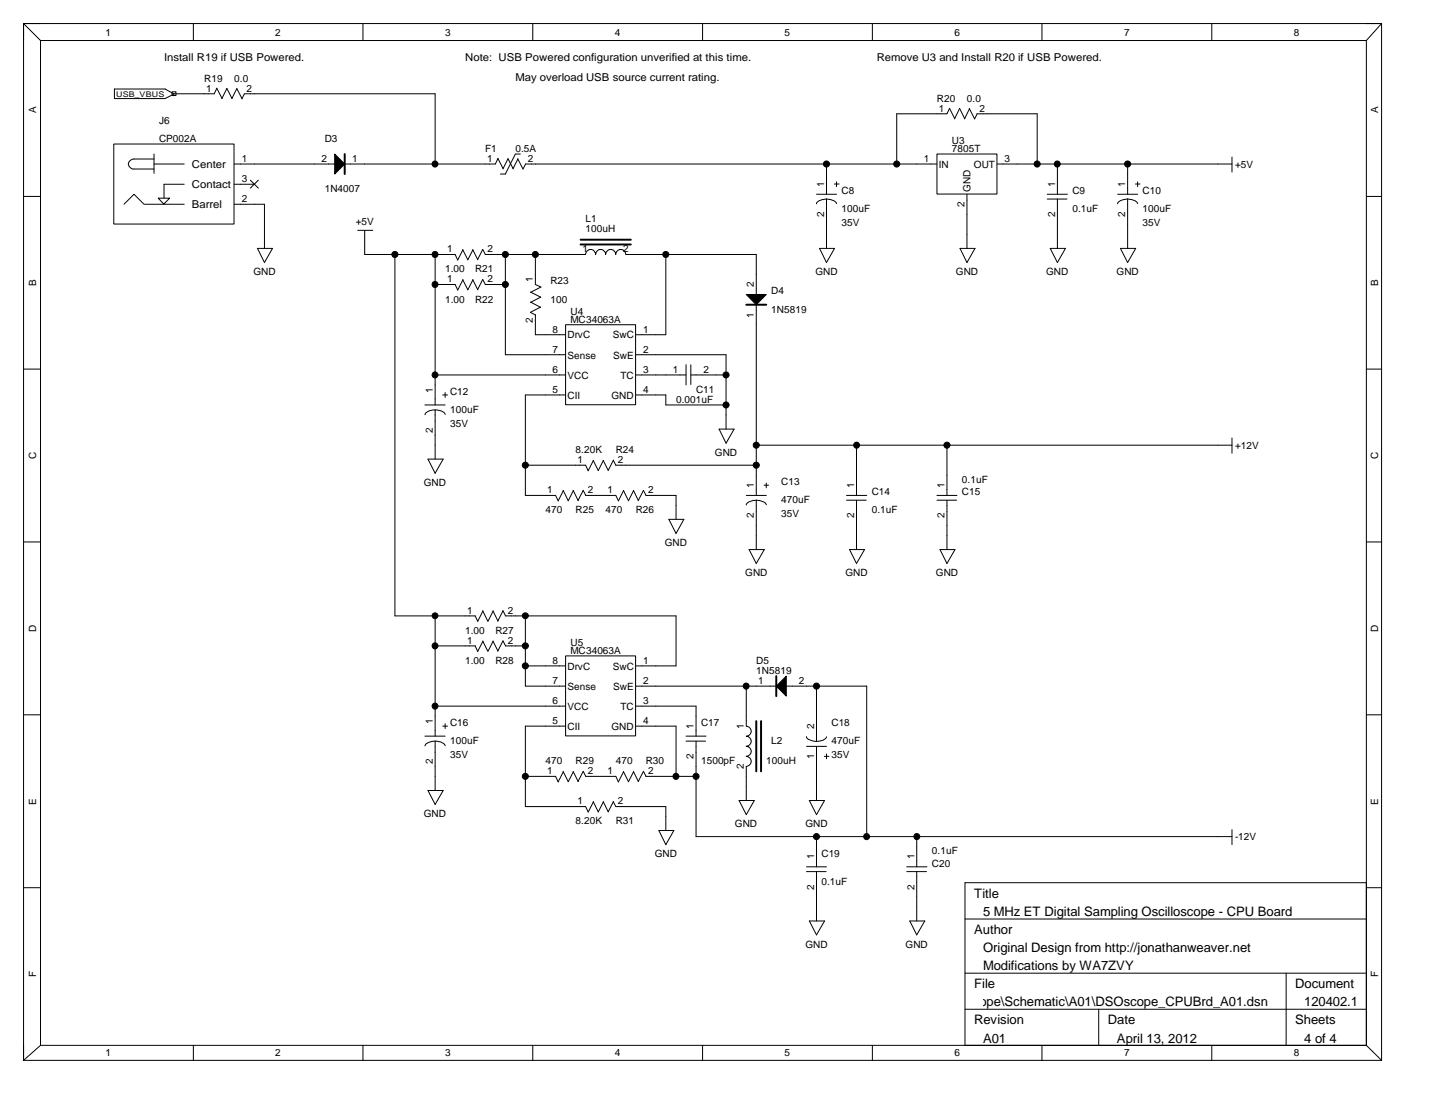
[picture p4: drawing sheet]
<svg xmlns="http://www.w3.org/2000/svg" width="279mm" height="216mm" viewBox="0 0 279 216" stroke-linecap="round" stroke-linejoin="round" font-family="sans-serif">
<g fill="none" stroke="#000" stroke-width=".19">
<path d="M4.6 4.6h264.4M4.6 4.6v201.8M4.6 4.6l3.3 3.3M7.9 7.9h258.1M7.9 7.9v195.6M22.3 17.3h9.8l1.8 1-1.8 .9h-9.8zM33.5 17.9h.8v.7h-.8zM33.9 18.3h7.8l.5-1.1 1 2M37.6 4.6v3.3M44.2 17.2l1 2M44.2 17.2l-1 2M45.1 19.2l1-2 1 2"/>
<path d="M47.1 19.2l.5-.9h37.1v13.6M70.7 4.6v3.3M103.7 4.6v3.3M136.8 4.6v3.3M169.9 4.6v3.3M202.9 4.6v3.3M235.9 4.6v3.3M266 7.9v195.6M269 4.6v201.8M269 4.6l-3 3.3M4.6 38.2h3.3M22.2 28h23.4v15.6h-23.4z"/>
<path d="M24.1 39.8l2-2 1.9 2h7.9M26.1 32.9h3.9M30 31h-3.9a.99 .99 0 0 0-1.1 .8 .99 .99 0 0 0 .8 1.1h.2M30 30v3.8M30 31.9h5.9M31.9 39.7l1.1-1.1h-2.2l1.1 1.2M35.9 35.9h-4v2.7M45.6 35.9h3.9M45.6 31.9h19.6M45.6 39.8h5.9v8.6M48.7 35.1l1.6 1.5M50.3 35.1l-1.6 1.5"/>
<path d="M65.2 30l1.9 1.9-1.9 2zM97 30.8l-.6 1.1h-29.3M97 30.9l1 2M98.9 30.9l1 2M98.9 30.9l-1 2M100.8 30.9l1 2 .5-1M100.9 30.9l-1 2M101.3 30h-1l-1.9 3.9h-1M102.3 31.9h80.1M159 37.8h3.9M160.9 38.7a2.06 2.06 0 0 0-1.9 1M160.9 38.7a1.98 1.98 0 0 1 2 .9"/>
<path d="M160.9 31.9v5.9M160.9 38.7v9.7M162.4 35.8h1M162.9 35.4v.9M182.4 30h11.7v7.8h-11.7zM185.9 23.1l-1-2-.5 1.1h-9.8v9.7M186.8 21.1l1 2M186.8 21.1l-.9 2M188.3 37.8v10.6M188.7 21.1l1.1 2M188.8 21.1l-1 2M190.2 22.2h11.7v9.7"/>
<path d="M190.3 22.2l-.5 1M194.2 31.9h45.7M203.9 37.8h3.9M203.9 38.7h3.8M205.9 31.9v5.9M205.9 38.7v9.7M217.6 37.8h3.9M219.6 38.7a2.06 2.06 0 0 0-2 1M219.6 38.7a1.98 1.98 0 0 1 1.9 .9M219.6 31.9v5.9M219.6 38.7v9.7M221.1 35.8h.9"/>
<path d="M221.5 35.4v.9M239.9 30.6v2.9M266 38.2h3M50.1 48.4h3l-1.6 2.7zM69.7 44.8h2.9M71 44.8v4.7h17.6l.5 1.1 1-2M76.9 49.5v70.4h15.6l.5 1.1 1-2.1M84.7 49.5v29.3M90.1 48.6l1 2M90.1 54.5l1 1.9M90.1 54.5l-1 2-.5-1.1h-3.9M92 48.6l1 2"/>
<path d="M92 54.5l1 1.9M92.1 48.6l-1 2M92.1 54.5l-1 1.9M93 50.6l1-2 .5 .9h19.5a1.09 1.09 0 0 1 .8-.9h.4a1.09 1.09 0 0 1 .8 .9 1.19 1.19 0 0 1 .7-.9l.7 .1 .4 .3 .1 .5a1.19 1.19 0 0 1 .8-.9h.4a1.09 1.09 0 0 1 .8 .9l.1-.5 .4-.3 .7-.1a1.09 1.09 0 0 1 .7 .9h25.4v7.8M98.4 49.5v19.6h11.7M98.4 55.4h-3.9l-.5-1-1 2M103.3 58.8l2 1M103.3 56.9l2 .9M104.2 49.5v5.9l1.1 .5M105.3 59.8l-2 1 .9 .5M105.3 57.8l-2 1.1M105.3 55.9l-2 1"/>
<path d="M129.6 49.5v15.7h-5.8M145.3 57.3h3.9l-2 2zM147.2 59.3v37.1M159.6 48.4h2.9l-1.6 2.7zM186.9 48.4h2.9l-1.5 2.7zM204.5 48.4h2.9l-1.5 2.7zM218.2 48.4h2.9l-1.5 2.7zM4.6 71.9h3.3M82.7 78.8h4M84.7 79.8h-.4a1.74 1.74 0 0 0-1.6 .9M84.7 79.8h.4a1.61 1.61 0 0 1 1.6 .9M84.7 79.8v9.6"/>
<path d="M84.7 73h25.4M86.2 76.9h.9M86.7 76.4v1M104.2 61.3v3.9h5.9M110.1 63.2h13.7v15.6h-13.7zM110.1 76.9h-7.8v19.5h5.9l.5 1.1 1-2M123.8 76.9h5.8v1.9h11.8M123.8 73h9.8M123.8 69.1h17.6v14.4M133.6 71v3.9M134.5 73h6.9M134.5 71v3.9"/>
<path d="M266 71.9h3M83.3 89.4h3l-1.6 2.7zM102.3 90.6h11.7l.5 1.1M109.7 95.5l.9 2M111.6 95.5l1 2M111.6 95.5l-1 2M114.1 96.4l-.5-.9-1.1 2M115.5 89.6l1 2M115.5 89.6l-1 2M117.5 89.6l-1 2M119.4 89.6l.5 1h27.3M119.4 89.6l-1 2-1-2"/>
<path d="M121.4 95.5l1 2M121.4 95.5l-1 2-.5-1.1h-5.9M123.3 95.5l1 2M123.4 95.5l-1 2M125.7 96.4h5.9v4.7M125.8 96.4l-.5-.9-1 2M140 83.5h2.9l-1.5 2.8zM145.3 96.4h3.9M147.2 97.4a1.9 1.9 0 0 0-1.9 .9M147.2 97.4a1.98 1.98 0 0 1 2 .9M147.2 97.4v9.6M147.2 86.7h92.7"/>
<path d="M148.8 94.5h.9M149.2 94v1M164.8 96.4h4M164.8 97.4h3.9M166.8 86.7v9.7M166.8 97.4v9.6M182.4 96.4h3.9M182.4 97.4h3.8M184.4 86.7v9.7M184.4 97.4v9.6M239.9 85.3v2.9M4.6 105.5h3.3"/>
<path d="M84.7 119.9v23.4M94 118.9l1 2M96 118.9l1 2M96 118.9l-1 2.1M97.9 118.9l-1 2M97.9 118.9l.5 1M98.4 119.9h33.2v9.7h-7.8M102.3 119.9v13.7h7.8M130.2 101.1h3l-1.6 2.8zM145.9 107h2.9l-1.6 2.7zM165.4 107h2.9l-1.5 2.7zM183 107h2.9l-1.5 2.7z"/>
<path d="M266 105.5h3M4.6 139.2h3.3M84.7 137.5h25.4M84.7 125.7h7.8l.5 1.1M94 124.8l1 2M94 124.8l-1 2M96 124.8l1 2M96 124.8l-1 2M98.4 125.7h3.9M98.4 125.7l-.5-.9-1 2M102.3 129.6h7.8M110.1 127.7h13.7v15.6h-13.7z"/>
<path d="M123.8 133.6h27.3M123.8 137.5h11.7v5.8M145.3 133.6v7.8a.99 .99 0 0 1 .9 .8 .99 .99 0 0 1-.7 1.1h-.2a1 1 0 0 1 1 1 1 1 0 0 1-1 1 1.01 1.01 0 0 1 1 1 1.1 1.1 0 0 1-1 .9 .97 .97 0 0 1 1 1 .97 .97 0 0 1-1 1v6.6M153.1 131.6v3.9l-2-1.9zM153.1 133.6h15.7v29.3M159 133.6v10.7M266 139.2h3M82.7 143.3h4M83.3 153.9h3l-1.6 2.7zM84.7 144.3a2.04 2.04 0 0 0-2 .9M84.7 144.3a2.41 2.41 0 0 1 2 .8v.1M84.7 144.3v9.6"/>
<path d="M86.2 141.4h.9M86.7 140.9v.9M102.3 151.1h5.9l.5 1.1M109.7 150.2l.9 2M109.7 150.2l-1 2M110.1 141.4h-7.8v15.6h11.7l.5 1.1 1-2M111.6 150.2l1 2M111.6 150.2l-1 2M114 151.1h5.9l.5 1.1M114.1 151.1l-.5-.9-1.1 2M115.5 156.1l1 1.9M117.4 156.1l1 1.9 1-1.9"/>
<path d="M117.5 156.1l-1 2M119.4 156.1l.5 .9h9.7v4.7M121.4 150.2l1 2M121.4 150.2l-1 2M123.3 150.2l1 2M123.4 150.2l-1 2M123.8 141.4h7.8v9.7M125.7 151.1h9.8M125.8 151.1l-.5-.9-1 2M133.6 143.3h3.9M133.6 144.3h3.8M135.5 144.3v18.6h104.4"/>
<path d="M143.9 155.8h3l-1.6 2.8zM157 143.4a1.9 1.9 0 0 0 2 .9M157 145.3h3.9M157.6 155.8h2.9l-1.5 2.8zM159 145.3v10.5M160.5 147.2h.9M160.9 143.4a1.91 1.91 0 0 1-1.9 .9M160.9 146.8v.9M4.6 172.8h3.3M128.3 161.7h2.9l-1.6 2.7zM157 168.8h3.9M157 169.7h3.8"/>
<path d="M157.6 179.3h2.9l-1.5 2.7zM159 162.9v5.9M159 169.7v9.6M176.5 168.8h4M176.5 169.7h3.9M177.1 179.3h3l-1.6 2.7zM178.5 162.9v5.9M178.5 169.7v9.6M187.9 178.9h78.1M239.9 161.5v2.9M266 171.8h-78.1v31.7M266 172.8h3"/>
<path d="M187.9 189.5h78.1M187.9 196.5h78.1M213.9 196.5v7M250.4 189.5v14M4.6 206.4h264.4M7.9 203.5h258.1M7.9 203.5l-3.3 2.9M37.6 203.5v2.9M70.7 203.5v2.9M103.7 203.5v2.9M136.8 203.5v2.9M169.9 203.5v2.9"/>
<path d="M202.9 203.5v2.9M235.9 203.5v2.9M266 203.5l3 2.9"/>
<circle cx="84.7" cy="31.9" r=".59"/>
<circle cx="160.9" cy="31.9" r=".59"/>
<circle cx="174.6" cy="31.9" r=".59"/>
<circle cx="201.9" cy="31.9" r=".59"/>
<circle cx="205.8" cy="31.9" r=".59"/>
<circle cx="219.6" cy="31.9" r=".59"/>
<circle cx="76.9" cy="49.5" r=".59"/>
<circle cx="84.7" cy="55.4" r=".59"/>
<circle cx="84.7" cy="49.5" r=".59"/>
<circle cx="98.4" cy="49.5" r=".59"/>
<circle cx="98.4" cy="55.4" r=".59"/>
<circle cx="104.2" cy="49.5" r=".59"/>
<circle cx="129.6" cy="49.5" r=".59"/>
<circle cx="84.7" cy="73" r=".59"/>
<circle cx="141.4" cy="73" r=".59"/>
<circle cx="141.4" cy="78.8" r=".59"/>
<circle cx="102.3" cy="90.6" r=".59"/>
<circle cx="147.2" cy="86.7" r=".59"/>
<circle cx="147.2" cy="90.6" r=".59"/>
<circle cx="166.8" cy="86.7" r=".59"/>
<circle cx="184.4" cy="86.7" r=".59"/>
<circle cx="84.7" cy="119.9" r=".57"/>
<circle cx="102.3" cy="119.9" r=".58"/>
<circle cx="84.7" cy="137.5" r=".59"/>
<circle cx="84.7" cy="125.7" r=".59"/>
<circle cx="102.3" cy="129.6" r=".59"/>
<circle cx="102.3" cy="125.7" r=".59"/>
<circle cx="145.3" cy="133.6" r=".59"/>
<circle cx="159" cy="133.6" r=".59"/>
<circle cx="102.3" cy="151.1" r=".59"/>
<circle cx="131.6" cy="151.1" r=".59"/>
<circle cx="135.5" cy="151.1" r=".59"/>
<circle cx="159" cy="162.9" r=".59"/>
<circle cx="168.7" cy="162.9" r=".59"/>
<circle cx="178.5" cy="162.9" r=".59"/>
</g>
<g fill="#000">
<path d="M65.2 30l1.9 1.9-1.9 2zM145.3 57.3h3.9l-2 2zM153.1 131.6v3.9l-2-1.9z"/>
<circle cx="84.7" cy="31.9" r=".59"/>
<circle cx="160.9" cy="31.9" r=".59"/>
<circle cx="174.6" cy="31.9" r=".59"/>
<circle cx="201.9" cy="31.9" r=".59"/>
<circle cx="205.8" cy="31.9" r=".59"/>
<circle cx="219.6" cy="31.9" r=".59"/>
<circle cx="76.9" cy="49.5" r=".59"/>
<circle cx="84.7" cy="55.4" r=".59"/>
<circle cx="84.7" cy="49.5" r=".59"/>
<circle cx="98.4" cy="49.5" r=".59"/>
<circle cx="98.4" cy="55.4" r=".59"/>
<circle cx="104.2" cy="49.5" r=".59"/>
<circle cx="129.6" cy="49.5" r=".59"/>
<circle cx="84.7" cy="73" r=".59"/>
<circle cx="141.4" cy="73" r=".59"/>
<circle cx="141.4" cy="78.8" r=".59"/>
<circle cx="102.3" cy="90.6" r=".59"/>
<circle cx="147.2" cy="86.7" r=".59"/>
<circle cx="147.2" cy="90.6" r=".59"/>
<circle cx="166.8" cy="86.7" r=".59"/>
<circle cx="184.4" cy="86.7" r=".59"/>
<circle cx="84.7" cy="119.9" r=".57"/>
<circle cx="102.3" cy="119.9" r=".58"/>
<circle cx="84.7" cy="137.5" r=".59"/>
<circle cx="84.7" cy="125.7" r=".59"/>
<circle cx="102.3" cy="129.6" r=".59"/>
<circle cx="102.3" cy="125.7" r=".59"/>
<circle cx="145.3" cy="133.6" r=".59"/>
<circle cx="159" cy="133.6" r=".59"/>
<circle cx="102.3" cy="151.1" r=".59"/>
<circle cx="131.6" cy="151.1" r=".59"/>
<circle cx="135.5" cy="151.1" r=".59"/>
<circle cx="159" cy="162.9" r=".59"/>
<circle cx="168.7" cy="162.9" r=".59"/>
<circle cx="178.5" cy="162.9" r=".59"/>
</g>
<path d="M67.1 30v3.9M113 47.6h9.8M113 46.7h9.8M145.3 59.3h3.9M151.1 131.6v3.9M147.2 140.4v9.8M148.2 140.4v9.8" fill="none" stroke="#000" stroke-width=".38"/>
<g font-size="2.5">
<text x="189.7" y="174.9">Title</text>
<text x="191.4" y="178.4">5 MHz ET Digital Sampling Oscilloscope - CPU Board</text>
<text x="189.7" y="181.9">Author</text>
<text x="191.4" y="185.4">Original Design from http://jonathanweaver.net</text>
<text x="191.4" y="188.9">Modifications by WA7ZVY</text>
<text x="146" y="195.9">C:\Users\pmesser\_Paul\Design\DSOscope\Schematic\A01\DSOscope_CPUBrd_A01.dsn</text>
<text x="189.7" y="192.4">File</text>
<text x="252.2" y="192.4">Document</text>
<text x="253.9" y="195.9">120402.1</text>
<text x="189.7" y="199.4">Revision</text>
<text x="191.4" y="203">A01</text>
<text x="215.7" y="199.4">Date</text>
<text x="217.5" y="203">April 13, 2012</text>
<text x="252.2" y="199.4">Sheets</text>
<text x="253.9" y="203">4 of 4</text>
</g>
<g font-size="2.1">
<text x="31.9" y="12">Install R19 if USB Powered.</text>
<text x="90.6" y="12">Note: USB Powered configuration unverified at this time.</text>
<text x="170.7" y="12">Remove U3 and Install R20 if USB Powered.</text>
<text x="100.3" y="15.8">May overload USB source current rating.</text>
<text x="37.4" y="32.7">Center</text>
<text x="37.4" y="36.7">Contact</text>
<text x="37.4" y="40.6">Barrel</text>
</g>
<g font-size="1.9">
<text x="20.5" y="7.1">1</text>
<text x="53.6" y="7.1">2</text>
<text x="86.7" y="7.1">3</text>
<text x="119.7" y="7.1">4</text>
<text x="152.8" y="7.1">5</text>
<text x="185.8" y="7.1">6</text>
<text x="218.9" y="7.1">7</text>
<text x="251.9" y="7.1">8</text>
<text x="39.8" y="15.9">R19</text>
<text x="40.1" y="17.8">1</text>
<text x="45.6" y="15.9">0.0</text>
<text x="48" y="17.8">2</text>
<text x="7" y="22.1" transform="rotate(-90 7 22.1)">A</text>
<text x="182.4" y="19.8">R20</text>
<text x="182.8" y="21.7">1</text>
<text x="188.3" y="19.8">0.0</text>
<text x="190.7" y="21.7">2</text>
<text x="268.3" y="22.1" transform="rotate(-90 268.3 22.1)">A</text>
<text x="31" y="24.1">J6</text>
<text x="31" y="27.6">CP002A</text>
<text x="63.2" y="27.6">D3</text>
<text x="94.5" y="29.6">F1</text>
<text x="100.3" y="29.6">0.5A</text>
<text x="185.3" y="28">U3</text>
<text x="185.3" y="29.6">7805T</text>
<text x="47.1" y="31.5">1</text>
<text x="47.1" y="35.4">3</text>
<text x="62.6" y="31.5">2</text>
<text x="68.6" y="31.5">1</text>
<text x="94.9" y="31.5">1</text>
<text x="102.8" y="31.5">2</text>
<text x="179.9" y="31.5">1</text>
<text x="182.8" y="32.7">IN</text>
<text x="189.6" y="32.7">OUT</text>
<text x="195.6" y="31.5">3</text>
<text x="240.5" y="32.7">+5V</text>
<text x="47.1" y="39.3">2</text>
<text x="63.2" y="37.4">1N4007</text>
<text x="160.5" y="36.4" transform="rotate(-90 160.5 36.4)">1</text>
<text x="163.8" y="37.8">C8</text>
<text x="163.8" y="41.3">100uF</text>
<text x="187.8" y="40.4" transform="rotate(-90 187.8 40.4)">2</text>
<text x="188.9" y="37.4" transform="rotate(-90 188.9 37.4)">GND</text>
<text x="205.4" y="36.4" transform="rotate(-90 205.4 36.4)">1</text>
<text x="208.8" y="37.8">C9</text>
<text x="208.8" y="41.3">0.1uF</text>
<text x="219.1" y="36.4" transform="rotate(-90 219.1 36.4)">1</text>
<text x="222.5" y="37.8">C10</text>
<text x="222.5" y="41.3">100uF</text>
<text x="69.3" y="43.8">+5V</text>
<text x="114" y="43.2">L1</text>
<text x="114" y="45.2">100uH</text>
<text x="160.5" y="42.3" transform="rotate(-90 160.5 42.3)">2</text>
<text x="163.8" y="44">35V</text>
<text x="205.4" y="42.3" transform="rotate(-90 205.4 42.3)">2</text>
<text x="219.1" y="42.3" transform="rotate(-90 219.1 42.3)">2</text>
<text x="222.5" y="44">35V</text>
<text x="49.3" y="53.6">GND</text>
<text x="86.7" y="53">1.00</text>
<text x="87.1" y="49.1">1</text>
<text x="92.5" y="53">R21</text>
<text x="94.9" y="49.1">2</text>
<text x="113.4" y="49.1">1</text>
<text x="121.3" y="49.1">2</text>
<text x="158.8" y="53.6">GND</text>
<text x="186.1" y="53.6">GND</text>
<text x="203.7" y="53.6">GND</text>
<text x="217.4" y="53.6">GND</text>
<text x="7" y="55.7" transform="rotate(-90 7 55.7)">B</text>
<text x="86.7" y="58.9">1.00</text>
<text x="87.1" y="55">1</text>
<text x="92.5" y="58.9">R22</text>
<text x="94.9" y="55">2</text>
<text x="103.8" y="54.9" transform="rotate(-90 103.8 54.9)">1</text>
<text x="107.2" y="55.3">R23</text>
<text x="107.2" y="58.9">100</text>
<text x="146.8" y="55.9" transform="rotate(-90 146.8 55.9)">2</text>
<text x="150.2" y="57.3">D4</text>
<text x="268.3" y="55.7" transform="rotate(-90 268.3 55.7)">B</text>
<text x="103.8" y="62.8" transform="rotate(-90 103.8 62.8)">2</text>
<text x="107.6" y="64.7">8</text>
<text x="110.5" y="65.9">DrvC</text>
<text x="111.1" y="61.2">U4</text>
<text x="111.1" y="62.8">MC34063A</text>
<text x="119.3" y="65.9">SwC</text>
<text x="125.2" y="64.7">1</text>
<text x="146.8" y="61.9" transform="rotate(-90 146.8 61.9)">1</text>
<text x="150.2" y="60.8">1N5819</text>
<text x="107.6" y="68.6">7</text>
<text x="110.5" y="69.8">Sense</text>
<text x="119.4" y="69.8">SwE</text>
<text x="125.2" y="68.6">2</text>
<text x="84.3" y="76.4" transform="rotate(-90 84.3 76.4)">1</text>
<text x="87.6" y="76.8">C12</text>
<text x="107.6" y="72.6">6</text>
<text x="107.6" y="76.5">5</text>
<text x="110.5" y="73.7">VCC</text>
<text x="110.5" y="77.6">CII</text>
<text x="119.1" y="77.6">GND</text>
<text x="120.8" y="73.7">TC</text>
<text x="125.2" y="76.5">4</text>
<text x="125.2" y="72.6">3</text>
<text x="131" y="72.6">1</text>
<text x="135.5" y="76.5">C11</text>
<text x="137" y="72.6">2</text>
<text x="87.6" y="80.4">100uF</text>
<text x="87.6" y="83.1">35V</text>
<text x="131.6" y="78.4">0.001uF</text>
<text x="7" y="89.4" transform="rotate(-90 7 89.4)">C</text>
<text x="84.3" y="84.3" transform="rotate(-90 84.3 84.3)">2</text>
<text x="112.1" y="88.2">8.20K</text>
<text x="119.9" y="88.2">R24</text>
<text x="139.2" y="88.7">GND</text>
<text x="240.5" y="87.4">+12V</text>
<text x="268.3" y="89.4" transform="rotate(-90 268.3 89.4)">C</text>
<text x="82.5" y="94.6">GND</text>
<text x="112.5" y="90.1">1</text>
<text x="120.3" y="90.1">2</text>
<text x="146.8" y="95" transform="rotate(-90 146.8 95)">1</text>
<text x="152.1" y="94.5">C13</text>
<text x="166.3" y="95" transform="rotate(-90 166.3 95)">1</text>
<text x="183.9" y="95" transform="rotate(-90 183.9 95)">1</text>
<text x="187.3" y="94">0.1uF</text>
<text x="106.2" y="99.9">470</text>
<text x="106.6" y="96">1</text>
<text x="112.1" y="99.9">R25</text>
<text x="114.5" y="96">2</text>
<text x="117.9" y="99.9">470</text>
<text x="118.3" y="96">1</text>
<text x="123.8" y="99.9">R26</text>
<text x="126.2" y="96">2</text>
<text x="146.8" y="100.9" transform="rotate(-90 146.8 100.9)">2</text>
<text x="152.1" y="98">470uF</text>
<text x="152.1" y="100.7">35V</text>
<text x="166.3" y="100.9" transform="rotate(-90 166.3 100.9)">2</text>
<text x="169.7" y="96.4">C14</text>
<text x="169.7" y="99.9">0.1uF</text>
<text x="183.9" y="100.9" transform="rotate(-90 183.9 100.9)">2</text>
<text x="187.3" y="96.4">C15</text>
<text x="129.4" y="106.3">GND</text>
<text x="145.1" y="112.2">GND</text>
<text x="164.6" y="112.2">GND</text>
<text x="182.2" y="112.2">GND</text>
<text x="90.9" y="119.5">1</text>
<text x="98.9" y="119.5">2</text>
<text x="7" y="123.1" transform="rotate(-90 7 123.1)">D</text>
<text x="90.6" y="123.4">1.00</text>
<text x="90.9" y="125.3">1</text>
<text x="96.4" y="123.4">R27</text>
<text x="98.9" y="125.3">2</text>
<text x="111.1" y="125.7">U5</text>
<text x="268.3" y="123.1" transform="rotate(-90 268.3 123.1)">D</text>
<text x="90.6" y="129.2">1.00</text>
<text x="96.4" y="129.2">R28</text>
<text x="107.6" y="129.2">8</text>
<text x="110.5" y="130.4">DrvC</text>
<text x="111.1" y="127.3">MC34063A</text>
<text x="119.3" y="130.4">SwC</text>
<text x="125.2" y="129.2">1</text>
<text x="147.2" y="129.2">D5</text>
<text x="147.2" y="131.2">1N5819</text>
<text x="107.6" y="137">6</text>
<text x="107.6" y="133.2">7</text>
<text x="110.5" y="134.3">Sense</text>
<text x="119.4" y="134.3">SwE</text>
<text x="125.2" y="137">3</text>
<text x="125.2" y="133.2">2</text>
<text x="147.6" y="133.2">1</text>
<text x="155.5" y="133.2">2</text>
<text x="84.3" y="140.9" transform="rotate(-90 84.3 140.9)">1</text>
<text x="87.6" y="141.4">C16</text>
<text x="107.6" y="140.9">5</text>
<text x="110.5" y="138.2">VCC</text>
<text x="110.5" y="142.1">CII</text>
<text x="119.1" y="142.1">GND</text>
<text x="120.8" y="138.2">TC</text>
<text x="125.2" y="140.9">4</text>
<text x="135.1" y="141.9" transform="rotate(-90 135.1 141.9)">1</text>
<text x="136.5" y="141.4">C17</text>
<text x="144.8" y="141.9" transform="rotate(-90 144.8 141.9)">1</text>
<text x="158.5" y="141.9" transform="rotate(-90 158.5 141.9)">2</text>
<text x="161.9" y="141.4">C18</text>
<text x="84.3" y="148.8" transform="rotate(-90 84.3 148.8)">2</text>
<text x="87.6" y="144.9">100uF</text>
<text x="87.6" y="147.6">35V</text>
<text x="106.2" y="148.8">470</text>
<text x="112.1" y="148.8">R29</text>
<text x="119.9" y="148.8">470</text>
<text x="125.7" y="148.8">R30</text>
<text x="135.1" y="147.8" transform="rotate(-90 135.1 147.8)">2</text>
<text x="136.5" y="148.8">1500pF</text>
<text x="144.8" y="149.8" transform="rotate(-90 144.8 149.8)">2</text>
<text x="149.2" y="148.8">100uH</text>
<text x="150.2" y="144.9">L2</text>
<text x="158.5" y="147.8" transform="rotate(-90 158.5 147.8)">1</text>
<text x="161.9" y="144.9">470uF</text>
<text x="161.9" y="147.6">35V</text>
<text x="106.6" y="150.7">1</text>
<text x="114.5" y="150.7">2</text>
<text x="118.3" y="150.7">1</text>
<text x="126.2" y="150.7">2</text>
<text x="7" y="156.6" transform="rotate(-90 7 156.6)">E</text>
<text x="82.5" y="159.1">GND</text>
<text x="112.1" y="160.5">8.20K</text>
<text x="112.5" y="156.6">1</text>
<text x="119.9" y="160.5">R31</text>
<text x="120.3" y="156.6">2</text>
<text x="143.1" y="161">GND</text>
<text x="156.8" y="161">GND</text>
<text x="268.3" y="156.6" transform="rotate(-90 268.3 156.6)">E</text>
<text x="127.5" y="166.9">GND</text>
<text x="158.5" y="167.3" transform="rotate(-90 158.5 167.3)">1</text>
<text x="159.9" y="166.8">C19</text>
<text x="178" y="167.3" transform="rotate(-90 178 167.3)">1</text>
<text x="181.5" y="166.3">0.1uF</text>
<text x="240.5" y="163.6">-12V</text>
<text x="158.5" y="173.2" transform="rotate(-90 158.5 173.2)">2</text>
<text x="159.9" y="172.2">0.1uF</text>
<text x="178" y="173.2" transform="rotate(-90 178 173.2)">2</text>
<text x="181.5" y="168.7">C20</text>
<text x="156.8" y="184.5">GND</text>
<text x="176.3" y="184.5">GND</text>
<text x="7" y="190.2" transform="rotate(-90 7 190.2)">F</text>
<text x="268.3" y="190.2" transform="rotate(-90 268.3 190.2)">F</text>
<text x="20.5" y="205.6">1</text>
<text x="53.6" y="205.6">2</text>
<text x="86.7" y="205.6">3</text>
<text x="119.7" y="205.6">4</text>
<text x="152.8" y="205.6">5</text>
<text x="185.8" y="205.6">6</text>
<text x="218.9" y="205.6">7</text>
<text x="251.9" y="205.6">8</text>
</g>
<text font-size="1.5" x="22.6" y="18.9">USB_VBUS</text>
</svg>
